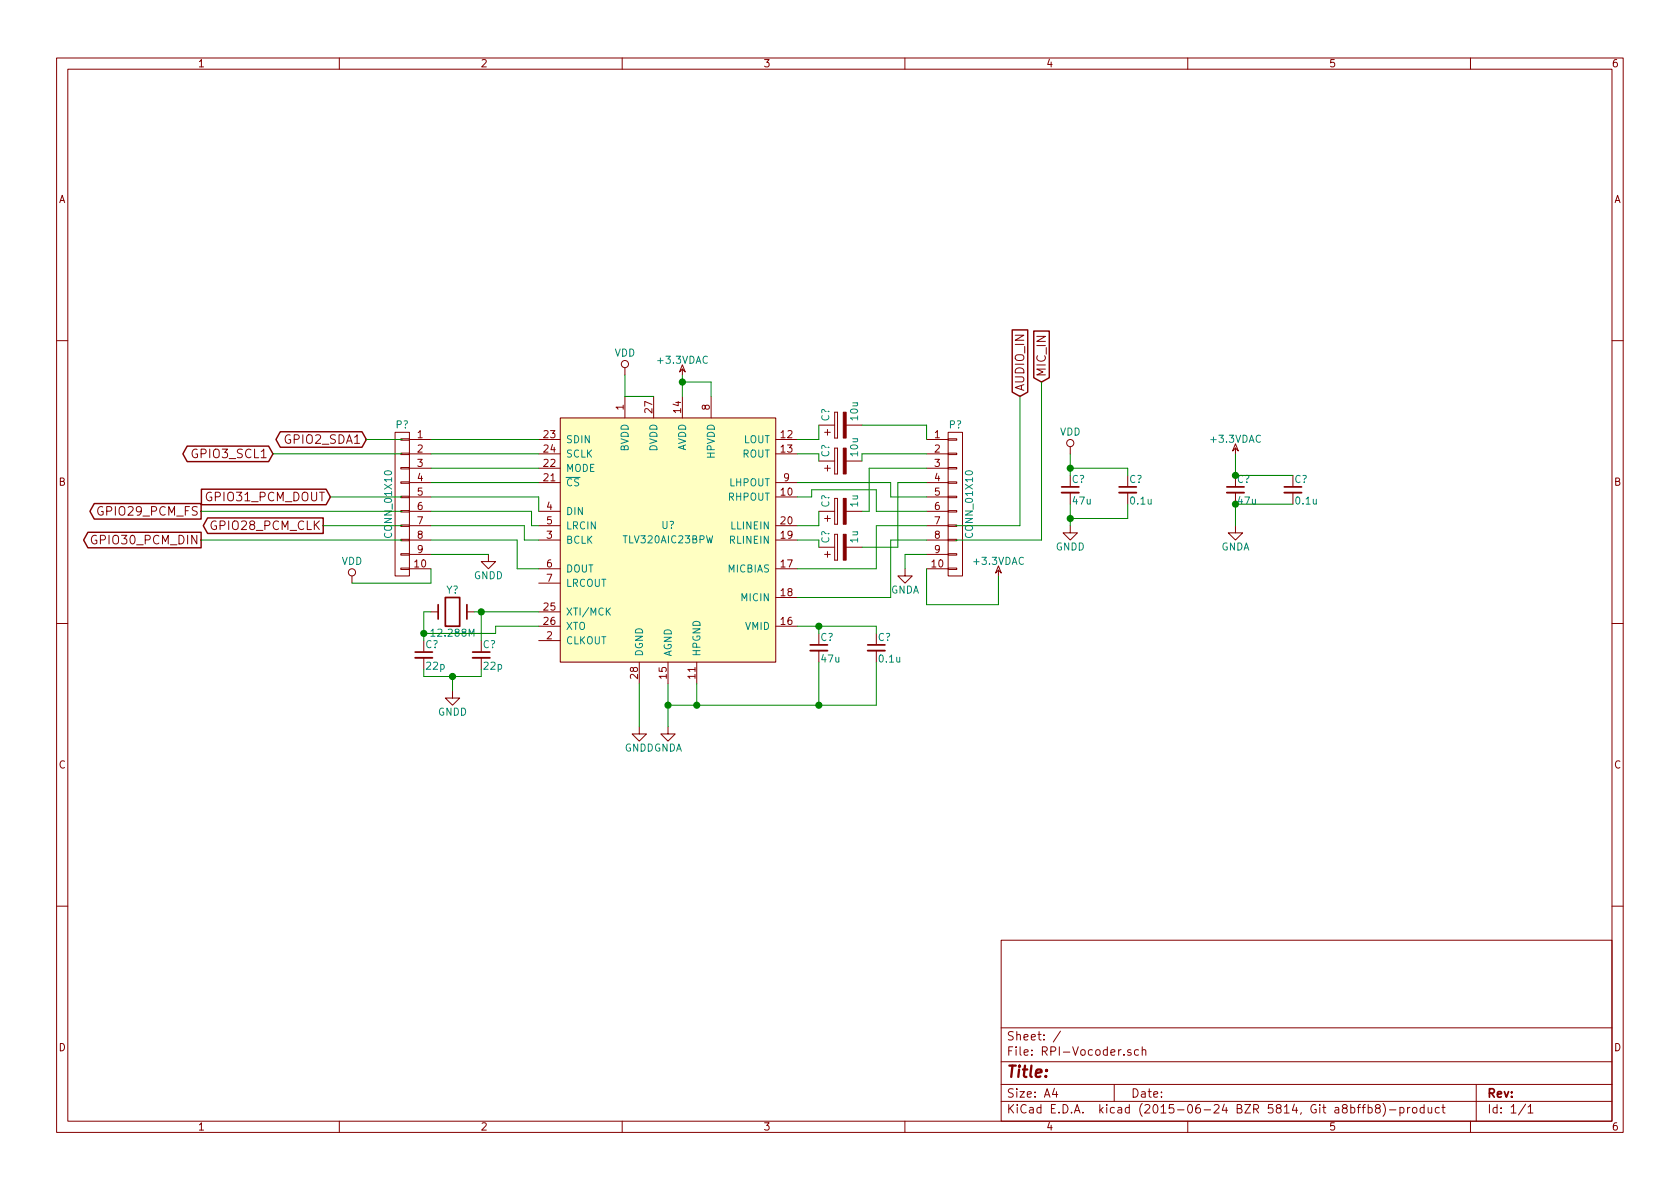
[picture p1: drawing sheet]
<svg xmlns="http://www.w3.org/2000/svg" width="297mm" height="210mm" viewBox="0 0 297 210" stroke-linecap="round" stroke-linejoin="round" font-family="sans-serif">
<g fill="none" stroke="#840000" stroke-width=".18">
<path d="M10 10.3h277v189.9h-277zM12 12.2h273v186.1h-273zM60 10.3v1.9M110 10.3v1.9M160 10.3v1.9M210 10.3v1.9M260 10.3v1.9M10 60.2h2M69.8 76.4h2.6v25.4h-2.6zM70.9 77.6h1.5v.2h-1.5zM72.4 77.7h3.8M95.2 77.7h3.9"/>
<path d="M99.1 73.9h38.1v43.2h-38.1zM110.5 65v1.3M110.5 70.1v3.8M115.6 70.1v3.8M120.6 65.3v1M120.6 64.5l.6 1.3-.6-.5-.5 .5zM120.6 70.1v3.8M125.7 70.1v3.8M137.2 77.7h3.8M144.8 75.2h2.8M145.8 76.4h1zM146.3 75.9v1.1z"/>
<path d="M147.6 77.5h.5zM147.6 72.9v4.6zM147.6 72.9h.5zM147.6 79.2v4.6zM147.6 79.2h.5zM148.1 72.9v4.6zM148.1 79.2v4.6zM149.6 75.2h2.8M163.8 77.7h3.8M167.6 77.6h1.6v.2h-1.6zM167.6 76.4h2.6v25.4h-2.6zM189.2 79v1.3"/>
<path d="M218.4 79.2v1.1M218.4 78.5l.5 1.3-.5-.6-.5 .6zM285 60.2h2M70.9 97.9h1.5v.3h-1.5zM70.9 95.4h1.5v.2h-1.5zM70.9 92.8h1.5v.3h-1.5zM70.9 90.3h1.5v.2h-1.5zM70.9 87.8h1.5v.2h-1.5zM70.9 85.2h1.5v.3h-1.5zM70.9 82.7h1.5v.2h-1.5zM70.9 80.1h1.5v.3h-1.5zM72.4 95.5h3.8"/>
<path d="M72.4 90.4h3.8M72.4 93h3.8M72.4 85.3h3.8M72.4 87.9h3.8M72.4 82.8h3.8M72.4 80.3h3.8M72.4 98h3.8M86.4 98v1.3h1.2l-1.2 1.3-1.3-1.3h1.3M95.2 95.5h3.9M95.2 90.4h3.9M95.2 93h3.9M95.2 85.3h3.9"/>
<path d="M95.2 82.8h3.9M95.2 80.3h3.9M137.2 95.5h3.8M137.2 93h3.8M137.2 85.3h3.8M137.2 87.9h3.8M137.2 80.3h3.8M144.8 90.4h2.8M144.8 81.5h2.8M144.8 96.8h2.8M145.8 82.8h1zM145.8 91.7h1z"/>
<path d="M145.8 98h1zM146.3 82.3v1zM146.3 91.2v1zM146.3 97.5v1zM147.6 83.8h.5zM147.6 92.7h.5zM147.6 88.1v4.6zM147.6 88.1h.5zM147.6 99.1h.5zM147.6 94.5v4.6zM147.6 94.5h.5zM148.1 88.1v4.6z"/>
<path d="M148.1 94.5v4.6zM149.6 90.4h2.8M149.6 81.5h2.8M149.6 96.8h2.8M163.8 95.5h3.8M163.8 90.4h3.8M163.8 93h3.8M163.8 85.3h3.8M163.8 87.9h3.8M163.8 82.8h3.8M163.8 80.3h3.8M163.8 98h3.8"/>
<path d="M167.6 97.9h1.6v.3h-1.6zM167.6 95.4h1.6v.2h-1.6zM167.6 92.8h1.6v.3h-1.6zM167.6 90.3h1.6v.2h-1.6zM167.6 87.8h1.6v.2h-1.6zM167.6 85.2h1.6v.3h-1.6zM167.6 82.7h1.6v.2h-1.6zM167.6 80.1h1.6v.3h-1.6zM189.2 93v1.2h1.3l-1.3 1.3-1.2-1.3h1.2M189.2 87.1v2M199.4 87.1v2M218.4 93v1.2h1.3l-1.3 1.3-1.2-1.3h1.2"/>
<path d="M218.4 87.1v2M228.6 87.1v2M10 110.3h2M62.2 101.8v1.3M70.9 100.5h1.5v.2h-1.5zM72.4 100.6h3.8M74.9 116.3v2.1M76.2 108.2h1.3M82.5 108.2h1.3M85.1 116.3v2.1M95.2 113.3h3.9M95.2 100.6h3.9"/>
<path d="M95.2 103.1h3.9M95.2 108.2h3.9M95.2 110.7h3.9M113 117.1v3.8M118.1 117.1v3.8M123.2 117.1v3.8M137.2 100.6h3.8M137.2 110.7h3.8M137.2 105.7h3.8M144.8 115.1v2M154.9 115.1v2M160 100.6v1.2h1.3l-1.3 1.3-1.3-1.3h1.3"/>
<path d="M163.8 100.6h3.8M167.6 100.5h1.6v.2h-1.6zM176.5 100.8v1M176.5 100.1l.5 1.2-.5-.5-.5 .5zM285 110.3h2M80 122.2v1.2h1.3l-1.3 1.3-1.3-1.3h1.3M113 128.5v1.3h1.3l-1.3 1.3-1.2-1.3h1.2M118.1 128.5v1.3h1.3l-1.3 1.3-1.3-1.3h1.3M10 160.2h2M177 166.3h108v32h-108zM285 160.2h2M60 198.3v1.9"/>
<path d="M110 198.3v1.9M160 198.3v1.9M177 194.8h108M177 191.8h108M177 187.8h108M177 181.8h108M186.4 192.5l-.3 1h.9M186.8 193v1M187.5 182.3l-1.3 2M197 191.8v3M199.9 185.7a.37 .37 0 0 0-.5 .1v.2l.5 .2 .1 .1-.2 .3-.4-.1M201.3 185.7l-.4-.1-.3 .3 .1 .6 .2 .1 .4-.1"/>
<path d="M202 185.7l.2-.1 .3 .1 .1 .9M202 185.1v1.5M210 198.3v1.9M238.8 195.9l.5-.1 .2 .3-.1 .6h-.6M238.8 195.3v1.5M240 195.8h.5M240.5 195.3l-.3 .2v1.3M240.8 195.8h.6M241.4 195.3l-.4 .2v1.3M241.9 195.9l.4-.1 .3 .3-.1 .6h-.6M241.9 195.3v1.5M243.5 196l-.3-.3 .1-.2 .2-.2 .4 .1 .1 .2v.2l-.7 .2a.48 .48 0 0 0 0 .7l.2 .1 .5-.1a.48 .48 0 0 0-.2-.7"/>
<path d="M244.5 195.1a1.71 1.71 0 0 1 0 2.3M245.7 196.3h1.1M247.5 195.9l.5-.1 .2 .3-.1 .6h-.6M247.5 195.8v1.5M248.9 195.8v1M249.3 195.8l-.4 .3M249.8 196l.2-.2 .4 .2 .1 .5-.1 .2-.4 .1-.2-.1zM251.8 195.9l-.4-.1-.3 .3 .1 .6 .2 .1 .4-.1M251.8 195.3v1.5M252.5 195.8l.1 .9 .3 .1 .2-.1M253.1 195.8v1M254.5 195.9l-.4-.1-.3 .3v.6l.3 .1 .4-.1"/>
<path d="M254.9 195.8h.6M255.1 195.3v1.3l.4 .2M260 198.3v1.9M261 191.8v6.5M269.7 195.2l-1.2 2M270.2 195.8l.4-.5v1.5M270.2 196.8h.8"/>
<circle cx="110.5" cy="64.4" r=".63"/>
<circle cx="189.2" cy="78.4" r=".63"/>
<circle cx="62.2" cy="101.2" r=".63"/>
</g>
<path d="M99.1 73.9h38.1v43.2h-38.1z" fill="#ffffc2" stroke="#ffffc2" stroke-width=".18"/>
<path d="M107.4 108l.5 .8M107.9 107.5l-.7 .7" fill="none" stroke="#008484" stroke-width=".18"/>
<path d="M187.7 86.1h3.1M197.9 86.1h3M216.9 86.1h3.1M227.1 86.1h3M73.4 115.3h3.1M77.5 106.9v2.6M78.7 105.7h2.6v5h-2.6zM82.5 106.9v2.6M83.6 115.3h3M143.3 114h3M153.4 114h3.1" fill="none" stroke="#840000" stroke-width=".3"/>
<path d="M187.7 87.1h3.1M197.9 87.1h3M216.9 87.1h3.1M227.1 87.1h3M73.4 116.3h3.1M83.6 116.3h3M143.3 115.1h3M153.4 115.1h3.1" fill="none" stroke="#840000" stroke-width=".33"/>
<g fill="#840000" stroke="#840000" stroke-width=".18">
<path d="M149.1 72.9h.5v4.6h-.5z"/>
<path d="M149.1 79.2h.5v4.6h-.5z"/>
<path d="M149.1 88.1h.5v4.6h-.5z"/>
<path d="M149.1 94.5h.5v4.6h-.5z"/>
</g>
<path d="M179 58.3h2.7v11l-1.4 .8-1.3-.8zM182.8 58.5h2.7v8.3l-1.4 .8-1.3-.8zM33.1 78.9h14.4l.8 1.4-.8 1.3h-14.4l-.8-1.3zM49.6 76.3h14.4l.8 1.4-.8 1.4h-14.4l-.8-1.4zM15.5 94.1h20.1v2.8h-20.1l-.7-1.4zM16.7 89h18.9v2.8h-18.9l-.8-1.4zM35.6 86.5h22.1l.7 1.4-.7 1.3h-22.1zM36.7 91.6h20.4v2.7h-20.4l-.8-1.3z" fill="none" stroke="#840000" stroke-width=".25"/>
<g fill="none" stroke="#008400" stroke-width=".18">
<path d="M64.8 77.7h6.3M76.2 77.7h19M110.5 66.3v3.8h5.1M120.6 66.3v3.8M120.6 67.6h5.1v2.5M144.8 75.2v2.5h-3.8M152.4 75.2h11.4v2.5M180.3 70.1v22.9h-11.4M184.1 67.6v27.9h-15.2M35.6 90.4h35.5M35.6 95.5h35.5M48.3 80.3h22.8"/>
<path d="M57.1 93h14M58.4 87.9h12.7M76.2 80.3h19M76.2 82.8h19M76.2 85.3h19M76.2 87.9h19v2.5M76.2 90.4h17.8v2.6h1.2M76.2 93h16.5v2.5h2.5M76.2 95.5h15.2v5.1h3.8M76.2 98h10.2M141 80.3h3.8v1.2M141 85.3h16.5v2.6h6.3"/>
<path d="M141 87.9h2.5v-1.3h11.4v3.8h8.9M141 95.5h3.8v1.3M144.8 90.4v2.6h-3.8M163.8 80.3h-11.4v1.2M163.8 82.8h-10.1v7.6h-1.3M163.8 85.3h-5.1v11.5h-6.3M163.8 93h-8.9v7.6h-13.9M163.8 95.5h-6.3v10.2h-16.5M163.8 98h-3.8v2.6M189.2 82.8h10.2v1.3M189.2 80.3v3.8M189.2 89.1v3.9"/>
<path d="M199.4 89.1v2.6h-10.2M218.4 80.3v3.8h10.2M228.6 89.1h-10.2v3.9M74.9 118.4v1.2h10.2v-1.2M76.2 108.2h-1.3v5.1M76.2 100.6v2.5h-14M80 119.6v2.6M83.8 108.2h11.4M85.1 108.2v5.1M95.2 110.7h-7.6v1.3h-12.7M141 110.7h13.9v1.3M144.8 110.7v1.3"/>
<path d="M144.8 117.1v7.6M154.9 117.1v7.6h-36.8M163.8 100.6v6.3h12.7v-5.1M113 120.9v7.6M118.1 120.9v7.6M123.2 120.9v3.8"/>
</g>
<g fill="#008400" stroke="#008400" stroke-width=".25">
<circle cx="85.1" cy="108.2" r=".51"/>
<circle cx="74.9" cy="112" r=".51"/>
<circle cx="80" cy="119.6" r=".51"/>
<circle cx="144.8" cy="110.7" r=".51"/>
<circle cx="123.2" cy="124.7" r=".51"/>
<circle cx="144.8" cy="124.7" r=".51"/>
<circle cx="120.7" cy="67.6" r=".51"/>
<circle cx="118.1" cy="124.7" r=".51"/>
<circle cx="189.2" cy="82.8" r=".51"/>
<circle cx="189.2" cy="91.7" r=".51"/>
<circle cx="218.4" cy="84.1" r=".51"/>
<circle cx="218.4" cy="89.1" r=".51"/>
</g>
<text font-size="2.8" fill="#840000" x="178" y="190.5">Title:</text>
<g font-size="2.1" fill="#840000">
<text x="181.1" y="69.2" transform="rotate(-90 181.1 69.2)">AUDIO_IN</text>
<text x="184.9" y="66.6" transform="rotate(-90 184.9 66.6)">MIC_IN</text>
<text x="34.2" y="81">GPIO3_SCL1</text>
<text x="50.5" y="78.5">GPIO2_SDA1</text>
<text x="36.8" y="88.6">GPIO31_PCM_DOUT</text>
<text x="17.7" y="91.2">GPIO29_PCM_FS</text>
<text x="37.6" y="93.7">GPIO28_PCM_CLK</text>
<text x="16.8" y="96.3">GPIO30_PCM_DIN</text>
<text x="178" y="184">Sheet: /</text>
<text x="178" y="186.7">File: RPI-Vocoder.sch</text>
<text x="178" y="196.9">KiCad E.D.A. kicad (2015-06-24 BZR 5814, Git a8bffb8)-product</text>
<text x="178" y="194.1">Size: A4</text>
<text x="200" y="194.1">Date:</text>
<text x="263" y="194.1">Rev:</text>
<text x="263" y="196.9">Id: 1/1</text>
</g>
<g font-size="1.8" fill="#840000">
<text x="35" y="11.9">1</text>
<text x="85" y="11.9">2</text>
<text x="135" y="11.9">3</text>
<text x="185" y="11.9">4</text>
<text x="235" y="11.9">5</text>
<text x="285" y="11.9">6</text>
<text x="10.4" y="35.9">A</text>
<text x="285.4" y="35.9">A</text>
<text x="73.8" y="77.5">1</text>
<text x="96.2" y="77.5">23</text>
<text x="110.2" y="72.5" transform="rotate(-90 110.2 72.5)">1</text>
<text x="115.3" y="73" transform="rotate(-90 115.3 73)">27</text>
<text x="120.4" y="73" transform="rotate(-90 120.4 73)">14</text>
<text x="125.5" y="72.5" transform="rotate(-90 125.5 72.5)">8</text>
<text x="138.1" y="77.5">12</text>
<text x="165.3" y="77.5">1</text>
<text x="73.8" y="80">2</text>
<text x="73.8" y="82.5">3</text>
<text x="96.2" y="82.5">22</text>
<text x="96.2" y="80">24</text>
<text x="138.1" y="80">13</text>
<text x="165.3" y="80">2</text>
<text x="165.3" y="82.5">3</text>
<text x="10.4" y="85.9">B</text>
<text x="73.8" y="85.1">4</text>
<text x="73.8" y="87.6">5</text>
<text x="96.2" y="85.1">21</text>
<text x="138.1" y="87.6">10</text>
<text x="138.6" y="85.1">9</text>
<text x="165.3" y="85.1">4</text>
<text x="165.3" y="87.6">5</text>
<text x="285.4" y="85.9">B</text>
<text x="73.8" y="90.2">6</text>
<text x="73.8" y="92.7">7</text>
<text x="73.8" y="95.2">8</text>
<text x="96.7" y="95.2">3</text>
<text x="96.7" y="90.2">4</text>
<text x="96.7" y="92.7">5</text>
<text x="138.1" y="92.7">20</text>
<text x="138.1" y="95.2">19</text>
<text x="165.3" y="90.2">6</text>
<text x="165.3" y="92.7">7</text>
<text x="165.3" y="95.2">8</text>
<text x="73.3" y="100.3">10</text>
<text x="73.8" y="97.8">9</text>
<text x="96.7" y="100.3">6</text>
<text x="138.1" y="100.3">17</text>
<text x="164.8" y="100.3">10</text>
<text x="165.3" y="97.8">9</text>
<text x="96.2" y="107.9">25</text>
<text x="96.7" y="102.9">7</text>
<text x="138.1" y="105.4">18</text>
<text x="96.2" y="110.5">26</text>
<text x="96.7" y="113">2</text>
<text x="138.1" y="110.5">16</text>
<text x="112.8" y="120" transform="rotate(-90 112.8 120)">28</text>
<text x="117.9" y="120" transform="rotate(-90 117.9 120)">15</text>
<text x="122.9" y="120" transform="rotate(-90 122.9 120)">11</text>
<text x="10.4" y="135.9">C</text>
<text x="285.4" y="135.9">C</text>
<text x="10.4" y="185.9">D</text>
<text x="285.4" y="185.9">D</text>
<text x="35" y="199.9">1</text>
<text x="85" y="199.9">2</text>
<text x="135" y="199.9">3</text>
<text x="185" y="199.9">4</text>
<text x="235" y="199.9">5</text>
<text x="285" y="199.9">6</text>
</g>
<g font-size="1.8" fill="#008484">
<text x="108.6" y="63">VDD</text>
<text x="116.4" y="64.3">+3.3VDAC</text>
<text x="70" y="75.7">P?</text>
<text x="146.6" y="74.5" transform="rotate(-90 146.6 74.5)">C?</text>
<text x="151.7" y="74.3" transform="rotate(-90 151.7 74.3)">10u</text>
<text x="167.8" y="75.7">P?</text>
<text x="187.4" y="77">VDD</text>
<text x="100.1" y="83.4">MODE</text>
<text x="100.1" y="78.4">SDIN</text>
<text x="100.1" y="80.9">SCLK</text>
<text x="111.1" y="79.9" transform="rotate(-90 111.1 79.9)">BVDD</text>
<text x="116.2" y="79.9" transform="rotate(-90 116.2 79.9)">DVDD</text>
<text x="121.3" y="79.9" transform="rotate(-90 121.3 79.9)">AVDD</text>
<text x="126.4" y="81.1" transform="rotate(-90 126.4 81.1)">HPVDD</text>
<text x="131.1" y="80.9">ROUT</text>
<text x="131.3" y="78.4">LOUT</text>
<text x="146.6" y="80.9" transform="rotate(-90 146.6 80.9)">C?</text>
<text x="151.7" y="80.6" transform="rotate(-90 151.7 80.6)">10u</text>
<text x="214.2" y="78.3">+3.3VDAC</text>
<text x="100.1" y="86">CS</text>
<text x="128.7" y="88.5">RHPOUT</text>
<text x="128.9" y="86">LHPOUT</text>
<text x="146.6" y="89.8" transform="rotate(-90 146.6 89.8)">C?</text>
<text x="151.7" y="89.6" transform="rotate(-90 151.7 89.6)">1u</text>
<text x="189.5" y="85.4">C?</text>
<text x="189.7" y="89.2">47u</text>
<text x="199.6" y="85.4">C?</text>
<text x="200" y="89.2">0.1u</text>
<text x="218.7" y="85.4">C?</text>
<text x="218.9" y="89.2">47u</text>
<text x="228.9" y="85.4">C?</text>
<text x="229.2" y="89.2">0.1u</text>
<text x="69.3" y="94.8" transform="rotate(-90 69.3 94.8)">CONN_01X10</text>
<text x="100.1" y="91.1">DIN</text>
<text x="100.1" y="93.6">LRCIN</text>
<text x="116.9" y="93.5">U?</text>
<text x="129.3" y="93.6">LLINEIN</text>
<text x="151.7" y="96" transform="rotate(-90 151.7 96)">1u</text>
<text x="172" y="94.8" transform="rotate(-90 172 94.8)">CONN_01X10</text>
<text x="60.4" y="99.9">VDD</text>
<text x="100.1" y="96.1">BCLK</text>
<text x="100.1" y="101.2">DOUT</text>
<text x="110.4" y="96.1">TLV320AIC23BPW</text>
<text x="128.7" y="101.2">MICBIAS</text>
<text x="129.1" y="96.1">RLINEIN</text>
<text x="146.6" y="96.1" transform="rotate(-90 146.6 96.1)">C?</text>
<text x="172.3" y="99.9">+3.3VDAC</text>
<text x="186.6" y="97.3">GNDD</text>
<text x="215.8" y="97.3">GNDA</text>
<text x="78.9" y="104.9">Y?</text>
<text x="83.8" y="102.4">GNDD</text>
<text x="100.1" y="103.8">LRCOUT</text>
<text x="131.1" y="106.3">MICIN</text>
<text x="157.4" y="104.9">GNDA</text>
<text x="76.6" y="112.6">12.288M</text>
<text x="100.1" y="113.9">CLKOUT</text>
<text x="100.1" y="108.8">XTI/MCK</text>
<text x="100.1" y="111.4">XTO</text>
<text x="131.7" y="111.4">VMID</text>
<text x="145" y="113.3">C?</text>
<text x="155.2" y="113.3">C?</text>
<text x="75.2" y="114.6">C?</text>
<text x="75.4" y="118.4">22p</text>
<text x="85.3" y="114.6">C?</text>
<text x="85.6" y="118.4">22p</text>
<text x="113.7" y="116.1" transform="rotate(-90 113.7 116.1)">DGND</text>
<text x="118.7" y="116.1" transform="rotate(-90 118.7 116.1)">AGND</text>
<text x="123.8" y="116.1" transform="rotate(-90 123.8 116.1)">HPGND</text>
<text x="145.3" y="117.1">47u</text>
<text x="155.5" y="117.1">0.1u</text>
<text x="77.4" y="126.5">GNDD</text>
<text x="110.4" y="132.9">GNDDGNDA</text>
</g>
</svg>
